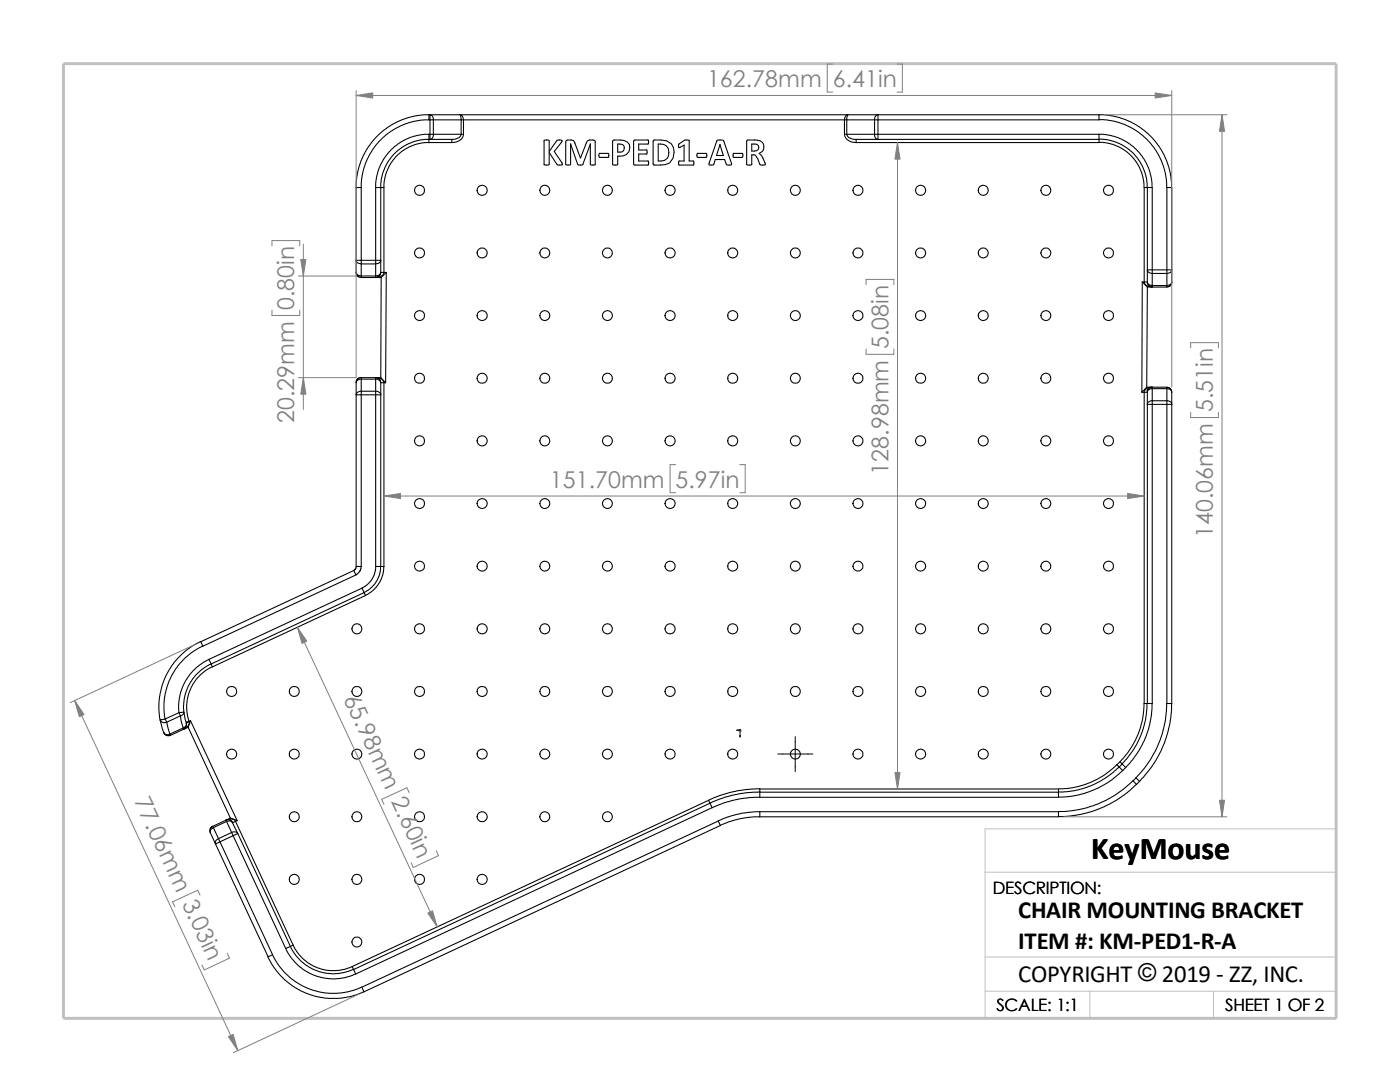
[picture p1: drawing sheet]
<svg xmlns="http://www.w3.org/2000/svg" width="279mm" height="216mm" viewBox="0 0 279 216" stroke-linecap="round" stroke-linejoin="round" font-family="sans-serif">
<path d="M196.6 174h70.1M196.6 197.8h70.1M196.6 191h70.1M217.5 197.8v5.4M242.2 197.8v5.4M26.8 203.2h239.9v-37.8h-70.1v37.8" fill="none" stroke="#c0c0c0" stroke-width=".2"/>
<path d="M12.7 12.7h254v190.5h-254z" fill="none" stroke="#c0c0c0" stroke-width=".59"/>
<g fill="none" stroke="#000" stroke-width=".21">
<path d="M71.1 37.4v17M71.1 37.4h1v14.5M75 37.4v14.5M75 37.4h1M76 37.4v17M76 37.4h.6v17M85.6 22.9v1M85.6 23.9l-2.8 .3-1.9 .5-2.8 1.5-1.6 1.2-1.8 1.9-1.4 2.5-1 2.8-.2 2.8M85.6 27.8l-1.6 .1-1.1 .3-1.9 .7-1.8 1.3-1.3 1.5-1 1.6-.7 2.1-.2 2M85.6 26.8v1M85.6 27.8v.6M85.6 28.4l-1.2 .1-1.6 .3-2 1-1.3 .9-1 1.2-.9 1.5-.8 1.9-.2 2.1"/>
<path d="M85.6 26.8l-2.1 .2-1.9 .5-1.7 .9-1.7 1.3-1.6 2-.9 1.7-.6 1.9-.1 2.1M85.6 23.9h.2M85.6 22.9h133.7M85.6 26.8h.2M85.6 27.8h4.6M85.6 28.4h4.6M85.6 22.9l-2.7 .2-3.1 .9-2.3 1.3-2.3 2-1.8 2.2-1.4 2.7-.7 2.6-.2 2.6M85.8 23.9v2.9M85.8 23.9v-.9a.68 .68 0 0 1 .7 .9M85.8 23.9h.7M85.8 26.8h.7M85.8 26.8v.9a.68 .68 0 0 0 .7-.9"/>
<path d="M86.5 23.9h5.5M86.5 23.9v2.9M86.5 26.8h5.5M90.2 27.8v.6M92 26.8a1.51 1.51 0 0 1-1.8 1M92 23.9v2.9M92 26.8h.5M92 23.9h.5M92.5 23.9a.93 .93 0 0 0-.7-1l.2 1M92.5 23.9h76M92.5 23.9v2.9M92.5 26.8a2.05 2.05 0 0 1-2.3 1.6"/>
<path d="M108.6 28a.73 .73 0 0 1 1 .1v2.1l1.5-2.1a.78 .78 0 0 1 1.1 0l-1.6 2.1 1.6 2.6a.72 .72 0 0 1-1.1 0l-1.5-2.4v2.4a.69 .69 0 0 1-1 0zM113.9 28.7l-.1 4.2a.66 .66 0 0 1-.9-.1v-4.4l.1-.4 1-.1 .5 .2 1.3 3.4 1.2-3a.71 .71 0 0 1 .7-.6h.7a.37 .37 0 0 1 .4 .5v4.4a.66 .66 0 0 1-.9 .1l-.1-4.2M113.9 28.7l1.4 4.1a.91 .91 0 0 0 1 0l1.5-4.1M113.9 28.7h.1M117.8 28.7h.1M119.5 30.7l1.8-.1a.56 .56 0 0 1 0 .8h-1.7zM122.3 28a3.1 3.1 0 0 1 2.2 0 1.62 1.62 0 0 1 1.1 2 1.62 1.62 0 0 1-1.9 1.2h-.4v1.6a.69 .69 0 0 1-1 0zM123.3 28.7a1.03 1.03 0 0 1 1.3 .8 .74 .74 0 0 1-.9 .9h-.4zM126.5 28l2.8-.1a.56 .56 0 0 1 0 .8h-1.8v1.2h1.5a.56 .56 0 0 1 0 .8h-1.5v1.4h1.8a.56 .56 0 0 1 0 .8h-2.8zM130.4 28l1.5-.1a2.5 2.5 0 0 1 2.7 2.1 2.5 2.5 0 0 1-1.8 2.9h-2.4zM131.4 28.7a1.73 1.73 0 0 1 2.1 1.4 1.73 1.73 0 0 1-1.6 2h-.5zM135.5 28.7l1.1-.7h.9v4.1h.9v.8h-2.9v-.8h1v-3.1l-1 .5z"/>
<path d="M139.1 30.6h1.8a.56 .56 0 0 1 0 .8h-1.8zM143.1 28l1-.1 .3 .2 1.6 4.5v.3h-1l-.4-1.1h-1.9l-.3 1.1h-.9zM143.7 28.9l.7 2.1h-1.4zM143.7 28.9h.1M146.3 30.6h1.8a.56 .56 0 0 1 0 .8h-1.8zM149 28.1l.2-.2h1.4a1.43 1.43 0 0 1 1.6 .6 1.43 1.43 0 0 1-.1 1.7l-.6 .4a3.9 3.9 0 0 1 1.2 2.3h-1a3.9 3.9 0 0 0-1.1-2h-.6v1.9a.69 .69 0 0 1-1 0zM150 28.7h.5a.72 .72 0 0 1 .9 .7 .72 .72 0 0 1-.8 .7h-.6zM168.5 26.8a2.05 2.05 0 0 0 2.4 1.6M168.5 23.9v2.9M168.5 26.8h.5M168.5 23.9h.5M169 26.8a1.51 1.51 0 0 0 1.9 1"/>
<path d="M169 23.9h5.5M169 26.8h5.5M169 23.9v2.9M169 23.9l.2-1a.64 .64 0 0 0-.6 .8l-.1 .2M170.9 27.8v.6M170.9 27.8h48.4M174.5 23.9v2.9M174.5 23.9a.68 .68 0 0 1 .7-.9v.9M174.5 23.9h.7M174.5 26.8h.7M174.5 26.8a.71 .71 0 0 0 .7 .9v-.9M175.2 23.9h44.1"/>
<path d="M175.2 26.8h44.1M175.2 23.9v2.9M219.3 28.4l2.1 .2 2.1 .8 1.5 1 .9 .9 1.2 1.6 .8 1.8 .4 1.5v1.2M219.3 23.9l2.8 .2 2.6 .8 2.1 1.2 2.1 1.7 1.7 2.1 1.2 2.1 .8 2.6 .3 2.8M219.3 27.8l2 .1 2.1 .8 1.8 1 1.1 1 1.1 1.4 .9 1.8 .5 1.5 .2 2M219.3 22.9v1M219.3 22.9l2.7 .2 3 .9 2.4 1.3 2.3 2 1.8 2.2 1.4 2.7 .7 2.6 .2 2.6M219.3 26.8l2.1 .2 1.9 .5 2.3 1.3 1.7 1.6 1 1.3 .9 1.7 .5 1.9 .2 2.1M219.3 26.8v1M219.3 27.8v.6h-48.4M228.3 37.4h.7M228.3 37.4v18.9"/>
<path d="M229 37.4v18.9M229 37.4h1v16.4M232.9 37.4v16.4M232.9 37.4h.9v18.9a.83 .83 0 0 1-.9 .7M71.1 54.4a.91 .91 0 0 0 1 .7M71.1 54.4l.2 .6 .8 .4M72.1 51.9h2.9M72.1 52.7v2.4M72.1 52.7h2.9M72.1 55.1h2.9M72.1 55.4h4M72.1 51.9h-.9a.71 .71 0 0 0 .9 .8"/>
<path d="M72.1 51.9v.8M72.1 55.1v.3M75 52.7v2.4M75 51.9v.8M75 55.1v.3M75 51.9h.9a.71 .71 0 0 1-.9 .8M76 54.4l-.4 .7-.6 .3M76 54.4a.91 .91 0 0 1-1 .7M76 54.4h.6M76.1 55.4l-.1 20M76.6 54.4h.5M76.6 54.4a1.44 1.44 0 0 1-1.6 1"/>
<path d="M77.1 54.4l-1 1M77.1 54.4l-.1 22M228 56.3l1 1M228 56.3h.3M228 56.3l-.1 22M228.3 56.3a1.33 1.33 0 0 0 1.7 .9v-.2M228.3 56.3h.7M229 57.3h3.9M229 57.3l-.1 20M229 56.3a.9 .9 0 0 0 1 .7M229 56.3v.3l.3 .4 .7 .2M230 53.8v.8"/>
<path d="M230 53.8h2.9M230 54.6v2.4M230 54.6h2.9M230 57h2.9M230 53.8h-1a.9 .9 0 0 0 1 .8M232.9 54.6v2.4M232.9 53.8h.9a.83 .83 0 0 1-.9 .8M232.9 53.8v.8M232.9 57v.3M233.9 56.3l-.4 .7-.6 .3M71.1 76.4v36.6M72.1 75.6v2.5"/>
<path d="M72.1 78.8v34.2M72.1 78.8h2.9M72.1 78.1h2.9M72.1 75.6h2.9M72.1 75.4h3.9M72.1 78.1v.7M72.1 78.1a.68 .68 0 0 0-.9 .7h.9M72.1 75.6a.91 .91 0 0 0-1 .8M72.1 75.4l-.6 .1-.4 .4v.5M72.1 75.4v.2M75 75.6v2.5M75 78.8v34.2"/>
<path d="M75 78.1v.7M75 75.4v.2M75 75.4a1.42 1.42 0 0 1 1.6 1M75 78.1a.91 .91 0 0 1 1 .7h-1M75 75.6a.91 .91 0 0 1 1 .8M75 75.4l.6 .2 .4 .8M76 76.4v36.6M76 75.4l1 1M76 76.4h.6M76.6 76.4v36.6M76.6 76.4h.4M227.9 78.3h.4"/>
<path d="M228.3 78.3h.7M228.3 78.3v62.1h.7M228.9 77.3h4v.3M228.9 77.3l-1 1M229 78.3v62.1M230 80v.7M230 80a.9 .9 0 0 0-1 .7h1M230 77.6a.9 .9 0 0 0-1 .7M230 77.3l-.7 .1-.3 .5-.1 .4M230 77.3v.3M230 77.3a1.46 1.46 0 0 0-1.7 1M230 77.6v2.4"/>
<path d="M230 80h2.9M230 77.6h2.9M232.9 77.6v2.4M232.9 80v.7M232.9 80a.83 .83 0 0 1 .9 .7h-.9M232.9 77.6a.83 .83 0 0 1 .9 .7M232.9 77.3l.6 .2 .3 .8M233.8 78.3v62.1M230 80.7v59.7M230 80.7h2.9M232.9 80.7v59.7h.9M70.6 113.8l-30.6 14.3 .5 .8"/>
<path d="M70.6 113.8l.4 .9-30.5 14.2M71.1 113h1M71.1 113l-.1 .5-.4 .3M72.1 113l-.3 1-.8 .7M72.3 117.3l-30.6 14.3M72.3 117.3l.4 .9M72.7 118.2l.2 .6-30.5 14.3M72.7 118.2l-30.6 14.3M75 113l-.3 1.6-.6 1.2-.9 1-.9 .5M75 113h1M76 113l-.2 1.6-.8 1.6-1.1 1.3-1.2 .7M76 113h.6"/>
<path d="M76.6 113l-.2 1.8-.7 1.4-1.2 1.6-1.6 1M40 128l-2.7 1.7-2 1.8-1.1 1.5-1.2 2-.6 1.7-.6 2.4-.1 2.6 .3 2M40.5 128.9l-1.5 .8-2 1.5-1.5 1.7-1.3 1.9-.8 2.1-.5 2.1-.2 2.8 .2 1.7M41.7 131.6l.4 .9M41.7 131.6l-1.2 .6-1.4 1.1-1.2 1.3-.9 1.4-.6 1.1-.6 2.3-.2 1.1 .1 1.7M42.1 132.5l-1.3 .7-1.3 1-1.1 1.3-.8 1.4-.6 1.5-.3 1.1-.1 1.3 .1 1.3M42.1 132.5l.3 .6M42.4 133.1l-1.3 .7-1.1 .9-1 1-.9 1.5-.6 1.6-.2 1.8v1.5l.4 1.8M32 143.7a1.02 1.02 0 0 0 1.3 .4M32 143.7l.7 2.5a.88 .88 0 0 0 1.2 .3M32.7 146.1l.1 .3 .5 .4 .7-.1M33 143.5l-1 .2"/>
<path d="M33 143.5l.3 .6M33.3 144.1l.6 2.4M33.9 146.5l.1 .2M35.7 142.2l-2.7 1.3M35.7 142.2l.3 .6M36 142.8l.1 .9 .5 1.5M36 142.8l-2.7 1.3M36.6 145.2l.1 .3M36.6 145.2l-2.7 1.3M36.7 145.5l-2.7 1.2M36.7 142.1l.5 2.2M36.7 142.1l-1 .1"/>
<path d="M36.7 142.1a.8 .8 0 0 1-.7 .7M37.1 144.3l.1 .6-.5 .6M37.2 144.3a.84 .84 0 0 1-.6 .9M37.5 145.1l-.8 .4M37.5 145.1l8.5 18.1M37.8 144l-.6 .3M37.8 143.9l-.7 .2M37.8 144a1.5 1.5 0 0 1-1.1 1.5M37.8 143.9v.1M38 143.8l-.2 .1M38 143.8l9.3 19.9M38 143.8l-.5 1.3"/>
<path d="M141.4 159.7l.3 .6M141.4 159.7l-71.1 33.2M151.6 157.4l-2.5 .1-3.2 .6-2.3 .7-2.2 .9M151.6 158.1h59.6M151.6 159.1h-1.9l-3 .5-2.4 .7-2.2 .9M151.6 158.1v1M151.6 158l-2.5 .2-1.9 .3a22.9 22.9 0 0 0-5.5 1.8M211.2 157.4h-59.6v.7M211.2 158.1v1h-59.6M211.2 157.4v.7M222.9 152.6l-2.7 2.2-2.9 1.5-1.9 .6-1.6 .3-2.6 .2M222.9 152.6l.5 .5"/>
<path d="M223.3 153l-1 1.1-1.9 1.3-2.8 1.4-3.4 1-3 .3M223.4 153.1l.7 .7M223.5 152l.4 .4M223.5 152l-.6 .6M223.9 152.4l.8 .8M223.9 152.4l-.5 .7M224.1 153.8l-2.8 2.2-2.7 1.5-3.2 1.1-2.2 .4h-2M224.7 153.2l-.6 .6M226.1 155.8l-1.9 1.7-1.7 1.2-3.3 1.7-3.6 1.1-2.6 .4-1.8 .1M226.7 155.2l-.6 .6 .7 .7M226.7 155.2l.7 .7M226.8 156.5l-1.2 1.1-2.3 1.8-1.7 1-2.2 1-1.8 .6-2.8 .7-3.6 .2"/>
<path d="M227.4 155.9l-.6 .6M228.3 140.4l-.2 2.7-.9 3.4-1.3 2.5-1.1 1.5-1.3 1.5M228.9 140.4l-.3 3.1-.9 3.2-1.3 2.6-2.5 3.1M229 140.4h1M230 140.4l-.3 3.1-.5 1.9-.5 1.5-1.3 2.8-1.4 2-1.3 1.5M232.8 140.4l-.3 3.8-.6 2.3-.8 2.1-1.7 3.2-1.2 1.7-1.5 1.7M233.8 140.4l-.4 4.3-1 3.6-.8 1.7-1.2 2.1-3 3.8M42 166.2l1 2.2M42.5 164.9l-.6 .5 .1 .8M42.5 164.9l.1 .2M42.6 165.1a.89 .89 0 0 0-.6 1.1M42.6 165.1l1 2.2"/>
<path d="M43 168.4l10.5 22.5M43.6 167.3a.85 .85 0 0 0-.6 1.1M43.6 167.3l.3 .7M43.9 168l-.9 .4M43.9 168l10.5 22.5M45.1 163.7l-2.6 1.2M45.1 163.7a1.47 1.47 0 0 1 1.9 .2M45.1 163.7l.1 .2M45.1 163.7l.7-.1 .3 .1 .3 .5M45.2 163.9l1 2.2M45.2 163.9l-2.6 1.2M45.2 163.9a.89 .89 0 0 1 1.2 .3"/>
<path d="M46 163.2l-.9 .5M46 163.2l1.3 .5M46.2 166.1l-2.6 1.2M46.2 166.1l.3 .7M46.2 166.1a.9 .9 0 0 1 1.3 .2M46.4 164.2l1.1 2.1M46.5 166.8l10.5 22.5 1-.5M46.5 166.8l-2.6 1.2M47 163.9l11.5 24.7M47 163.9l-.6 .3M47.3 163.7l-.3 .2M47.5 166.3l10.5 22.5"/>
<path d="M47.5 166.3l-1 .5M141.7 160.3l.4 .9M141.7 160.3l-71.1 33.2M142.1 161.2l-71.1 33.2M143.3 163.8l.5 .9M143.3 163.8l-71.1 33.2 .4 .9M143.8 164.7l-71.2 33.2M151.6 162h59.6M151.6 162v1M151.6 163l-2 .1-2.3 .3-1.8 .6-1.7 .7M151.6 162l-3.7 .3-2.6 .7-2 .8M211.2 162v1h-59.6"/>
<path d="M53.5 190.9l1.3 2.3 2.1 2.4 2 1.5 3 1.4 2.8 .6 2.8 .1 2.8-.4 2.3-.9M54.4 190.5l-.9 .4M54.4 190.5l1.4 2.4 2 2.1 2.5 1.7 2 .8 2.2 .6 2.8 .1 2-.2 1.5-.5 1.4-.6M57 189.2l1.1 1.9 1.5 1.6 1.3 1 1.7 .9 1.8 .5 2.6 .2 2-.3 2-.6M58 188.8l1 1.8 1.3 1.4 2 1.3 1.5 .6 1.9 .4h1.7l2.1-.5 1-.4M58.5 188.6l-.5 .2M58.5 188.6l.7 1.2 1.3 1.5 1.6 1.2 1.4 .7 1.6 .4 2.2 .1 1.8-.4 1.2-.4M70.3 192.9l.3 .6M70.6 193.5l.4 .9"/>
<circle cx="83.7" cy="38" r="1.01"/>
<circle cx="96.2" cy="38" r="1.01"/>
<circle cx="108.7" cy="38" r="1"/>
<circle cx="121.2" cy="38" r="1"/>
<circle cx="133.7" cy="38" r="1.01"/>
<circle cx="146.2" cy="38" r="1"/>
<circle cx="158.7" cy="38" r="1"/>
<circle cx="171.2" cy="38" r="1"/>
<circle cx="183.7" cy="38" r="1.01"/>
<circle cx="196.2" cy="38" r="1"/>
<circle cx="208.7" cy="38" r="1"/>
<circle cx="221.2" cy="38" r="1.01"/>
<circle cx="83.7" cy="50.5" r="1.01"/>
<circle cx="96.2" cy="50.5" r="1.01"/>
<circle cx="108.7" cy="50.5" r="1"/>
<circle cx="121.2" cy="50.5" r="1"/>
<circle cx="133.7" cy="50.5" r="1.01"/>
<circle cx="146.2" cy="50.5" r="1"/>
<circle cx="158.7" cy="50.5" r="1"/>
<circle cx="171.2" cy="50.5" r="1"/>
<circle cx="183.7" cy="50.5" r="1.01"/>
<circle cx="196.2" cy="50.5" r="1"/>
<circle cx="208.7" cy="50.5" r="1"/>
<circle cx="221.2" cy="50.5" r="1.01"/>
<circle cx="83.7" cy="63" r="1"/>
<circle cx="83.7" cy="75.5" r="1.01"/>
<circle cx="96.2" cy="63" r="1"/>
<circle cx="96.2" cy="75.5" r="1.01"/>
<circle cx="108.7" cy="63" r=".99"/>
<circle cx="108.7" cy="75.5" r="1"/>
<circle cx="121.2" cy="63" r=".99"/>
<circle cx="121.2" cy="75.5" r="1"/>
<circle cx="133.7" cy="63" r="1"/>
<circle cx="133.7" cy="75.5" r="1.01"/>
<circle cx="146.2" cy="63" r=".99"/>
<circle cx="146.2" cy="75.5" r="1"/>
<circle cx="158.7" cy="63" r=".99"/>
<circle cx="158.7" cy="75.5" r="1"/>
<circle cx="171.2" cy="63" r=".99"/>
<circle cx="171.2" cy="75.5" r="1"/>
<circle cx="183.7" cy="63" r="1"/>
<circle cx="183.7" cy="75.5" r="1.01"/>
<circle cx="196.2" cy="63" r=".99"/>
<circle cx="196.2" cy="75.5" r="1"/>
<circle cx="208.7" cy="63" r=".99"/>
<circle cx="208.7" cy="75.5" r="1"/>
<circle cx="221.2" cy="63" r="1"/>
<circle cx="221.2" cy="75.5" r="1.01"/>
<circle cx="83.7" cy="88" r="1.01"/>
<circle cx="96.2" cy="88" r="1.01"/>
<circle cx="108.7" cy="88" r="1"/>
<circle cx="121.2" cy="88" r="1"/>
<circle cx="133.7" cy="88" r="1.01"/>
<circle cx="146.2" cy="88" r="1"/>
<circle cx="158.7" cy="88" r="1"/>
<circle cx="171.2" cy="88" r="1"/>
<circle cx="183.7" cy="88" r="1.01"/>
<circle cx="196.2" cy="88" r="1"/>
<circle cx="208.7" cy="88" r="1"/>
<circle cx="221.2" cy="88" r="1.01"/>
<circle cx="83.7" cy="100.5" r="1"/>
<circle cx="83.7" cy="113" r="1"/>
<circle cx="96.2" cy="100.5" r="1"/>
<circle cx="96.2" cy="113" r="1"/>
<circle cx="108.7" cy="100.5" r=".99"/>
<circle cx="108.7" cy="113" r=".99"/>
<circle cx="121.2" cy="113" r=".99"/>
<circle cx="121.2" cy="100.5" r=".99"/>
<circle cx="133.7" cy="100.5" r="1"/>
<circle cx="133.7" cy="113" r="1"/>
<circle cx="146.2" cy="100.5" r=".99"/>
<circle cx="146.2" cy="113" r=".99"/>
<circle cx="158.7" cy="113" r=".99"/>
<circle cx="158.7" cy="100.5" r=".99"/>
<circle cx="171.2" cy="113" r=".99"/>
<circle cx="171.2" cy="100.5" r=".99"/>
<circle cx="183.7" cy="100.5" r="1"/>
<circle cx="183.7" cy="113" r="1"/>
<circle cx="196.2" cy="100.5" r=".99"/>
<circle cx="196.2" cy="113" r=".99"/>
<circle cx="208.7" cy="113" r=".99"/>
<circle cx="208.7" cy="100.5" r=".99"/>
<circle cx="221.2" cy="100.5" r="1"/>
<circle cx="221.2" cy="113" r="1"/>
<circle cx="46.2" cy="138" r="1.01"/>
<circle cx="58.7" cy="138" r="1"/>
<circle cx="71.2" cy="125.5" r="1"/>
<circle cx="71.2" cy="138" r="1"/>
<circle cx="83.7" cy="125.5" r="1.01"/>
<circle cx="83.7" cy="138" r="1.01"/>
<circle cx="96.2" cy="138" r="1.01"/>
<circle cx="96.2" cy="125.5" r="1.01"/>
<circle cx="108.7" cy="138" r="1"/>
<circle cx="108.7" cy="125.5" r="1"/>
<circle cx="121.2" cy="138" r="1"/>
<circle cx="121.2" cy="125.5" r="1"/>
<circle cx="133.7" cy="125.5" r="1.01"/>
<circle cx="133.7" cy="138" r="1.01"/>
<circle cx="146.2" cy="125.5" r="1"/>
<circle cx="146.2" cy="138" r="1"/>
<circle cx="158.7" cy="138" r="1"/>
<circle cx="158.7" cy="125.5" r="1"/>
<circle cx="171.2" cy="125.5" r="1"/>
<circle cx="171.2" cy="138" r="1"/>
<circle cx="183.7" cy="125.5" r="1.01"/>
<circle cx="183.7" cy="138" r="1.01"/>
<circle cx="196.2" cy="138" r="1"/>
<circle cx="196.2" cy="125.5" r="1"/>
<circle cx="208.7" cy="138" r="1"/>
<circle cx="208.7" cy="125.5" r="1"/>
<circle cx="221.2" cy="138" r="1.01"/>
<circle cx="221.2" cy="125.5" r="1.01"/>
<circle cx="46.2" cy="150.5" r="1"/>
<circle cx="58.7" cy="150.5" r=".99"/>
<circle cx="71.2" cy="150.5" r=".99"/>
<circle cx="83.7" cy="150.5" r="1"/>
<circle cx="96.2" cy="150.5" r="1"/>
<circle cx="108.7" cy="150.5" r=".99"/>
<circle cx="121.2" cy="150.5" r=".99"/>
<circle cx="133.7" cy="150.5" r="1"/>
<circle cx="146.2" cy="150.5" r=".99"/>
<circle cx="158.7" cy="150.5" r=".99"/>
<circle cx="171.2" cy="150.5" r=".99"/>
<circle cx="183.7" cy="150.5" r="1"/>
<circle cx="196.2" cy="150.5" r=".99"/>
<circle cx="208.7" cy="150.5" r=".99"/>
<circle cx="221.2" cy="150.5" r="1"/>
<circle cx="58.7" cy="163" r=".99"/>
<circle cx="58.7" cy="175.5" r="1"/>
<circle cx="71.2" cy="163" r=".99"/>
<circle cx="71.2" cy="175.5" r="1"/>
<circle cx="83.7" cy="163" r="1"/>
<circle cx="83.7" cy="175.5" r="1.01"/>
<circle cx="96.2" cy="163" r="1"/>
<circle cx="96.2" cy="175.5" r="1.01"/>
<circle cx="108.7" cy="163" r=".99"/>
<circle cx="121.2" cy="163" r=".99"/>
<circle cx="71.2" cy="188" r="1"/>
</g>
<g fill="#00f" stroke="#00f" stroke-width=".2">
<path d="M147 145.7l.4-.1v.2z"/>
<path d="M147.6 146.7h.2l-.1 .4z"/>
</g>
<path d="M147 145.7h.9M147.6 145.6l.3 .3M147.7 145.6v1.5M147.8 145.6l-.3 .3" fill="none" stroke="#00f" stroke-width=".2"/>
<path d="M155.2 150.5h7M158.7 147v7" fill="none" stroke="#000" stroke-width=".2"/>
<g fill="none" stroke="#808080" stroke-width=".2">
<path d="M71.1 19h162.7M71.1 18.1v57.3h-11.5M166.2 12.8h-1.1v5.6h1.1M179 12.8h1.1v5.6h-1.1M233.8 18.1v59.2M179.1 28.4v129M220.3 22.9h24.6M243.9 22.9v140.1M54.3 49.1v-1.1h5.5v1.1M59.6 55.1h11.5M60.5 48.7v33M172.8 56.8v-1h5.6v1"/>
<path d="M54.3 61.9v1h5.5v-1M172.8 69.6v1.1h5.6v-1.1M237.6 69.4v-1h5.6v1M76.6 99h151.7M134.8 92.7h-1.1v5.6h1.1M147.7 92.7h1v5.6h-1M237.6 82.3v1h5.6v-1M14.9 139.8l32.6 69.8M39.2 128.5l-25.2 11.7M59.4 125.2l27.8 59.8M81.7 158.2l-.5-1-5 2.3 .4 1M39.9 178.6l-.4-1-5.1 2.4 .5 .9"/>
<path d="M87.1 169.8l.4 .9-5 2.4-.5-1M212.3 163h32.6M45.3 190.2l.5 1-5 2.3-.5-.9M71.7 198.3l-25.1 11.8"/>
</g>
<g fill="#808080" stroke="#808080" stroke-width=".2">
<path d="M243.9 22.9l.5 3.3h-1z"/>
<path d="M243.4 159.7h1l-.5 3.3z"/>
<path d="M59.4 125.2l1.8 2.7-.9 .5z"/>
<path d="M85.4 182.2l.9-.5 .9 3.3z"/>
<path d="M230.5 18.5l3.3 .5-3.3 .6z"/>
<path d="M71.1 19l3.3-.5v1.1z"/>
<path d="M76.6 99l3.3-.5v1z"/>
<path d="M225 98.5l3.3 .5-3.3 .5z"/>
<path d="M178.6 154.1h1l-.5 3.3z"/>
<path d="M179.1 28.4l.5 3.3h-1z"/>
<path d="M14.9 139.8l1.9 2.8-1 .4z"/>
<path d="M45.6 206.8l.9-.4 1 3.2z"/>
<path d="M60 51.8h1l-.5 3.3z"/>
<path d="M60.5 75.4l.5 3.3h-1z"/>
</g>
<text font-size="6.4" x="217.8" y="171.4">KeyMouse</text>
<g font-size="4.9">
<text x="203.2" y="183.2">CHAIR MOUNTING BRACKET</text>
<text x="203.2" y="189.3">ITEM #: KM-PED1-R-A</text>
<text x="203.2" y="195.9">COPYRIGHT © 2019 - ZZ, INC.</text>
</g>
<g font-size="4.6" fill="#808080">
<text x="141.1" y="17.4">162.78mm</text>
<text x="166.2" y="17.4">6.41in</text>
<text x="58.7" y="61.9" transform="rotate(-90 58.7 61.9)">0.80in</text>
<text x="177.3" y="69.6" transform="rotate(-90 177.3 69.6)">5.08in</text>
<text x="242.1" y="82.3" transform="rotate(-90 242.1 82.3)">5.51in</text>
<text x="58.7" y="84.4" transform="rotate(-90 58.7 84.4)">20.29mm</text>
<text x="177.3" y="94.7" transform="rotate(-90 177.3 94.7)">128.98mm</text>
<text x="109.7" y="97.4">151.70mm</text>
<text x="134.8" y="97.4">5.97in</text>
<text x="242.1" y="107.4" transform="rotate(-90 242.1 107.4)">140.06mm</text>
<text x="68.5" y="139.4" transform="rotate(65 68.5 139.4)">65.98m</text>
<text x="26.8" y="159.9" transform="rotate(65 26.8 159.9)">7 .06m</text>
<text x="78" y="159.9" transform="rotate(65 78 159.9)">2.60in</text>
<text x="36.3" y="180.3" transform="rotate(65 36.3 180.3)">3.03in</text>
</g>
<g font-size="3.4">
<text x="198.2" y="178.5">DESCRIPTION:</text>
<text x="198.8" y="201.7">SCALE: 1:1</text>
<text x="244.5" y="201.7">SHEET 1 OF 2</text>
</g>
</svg>
